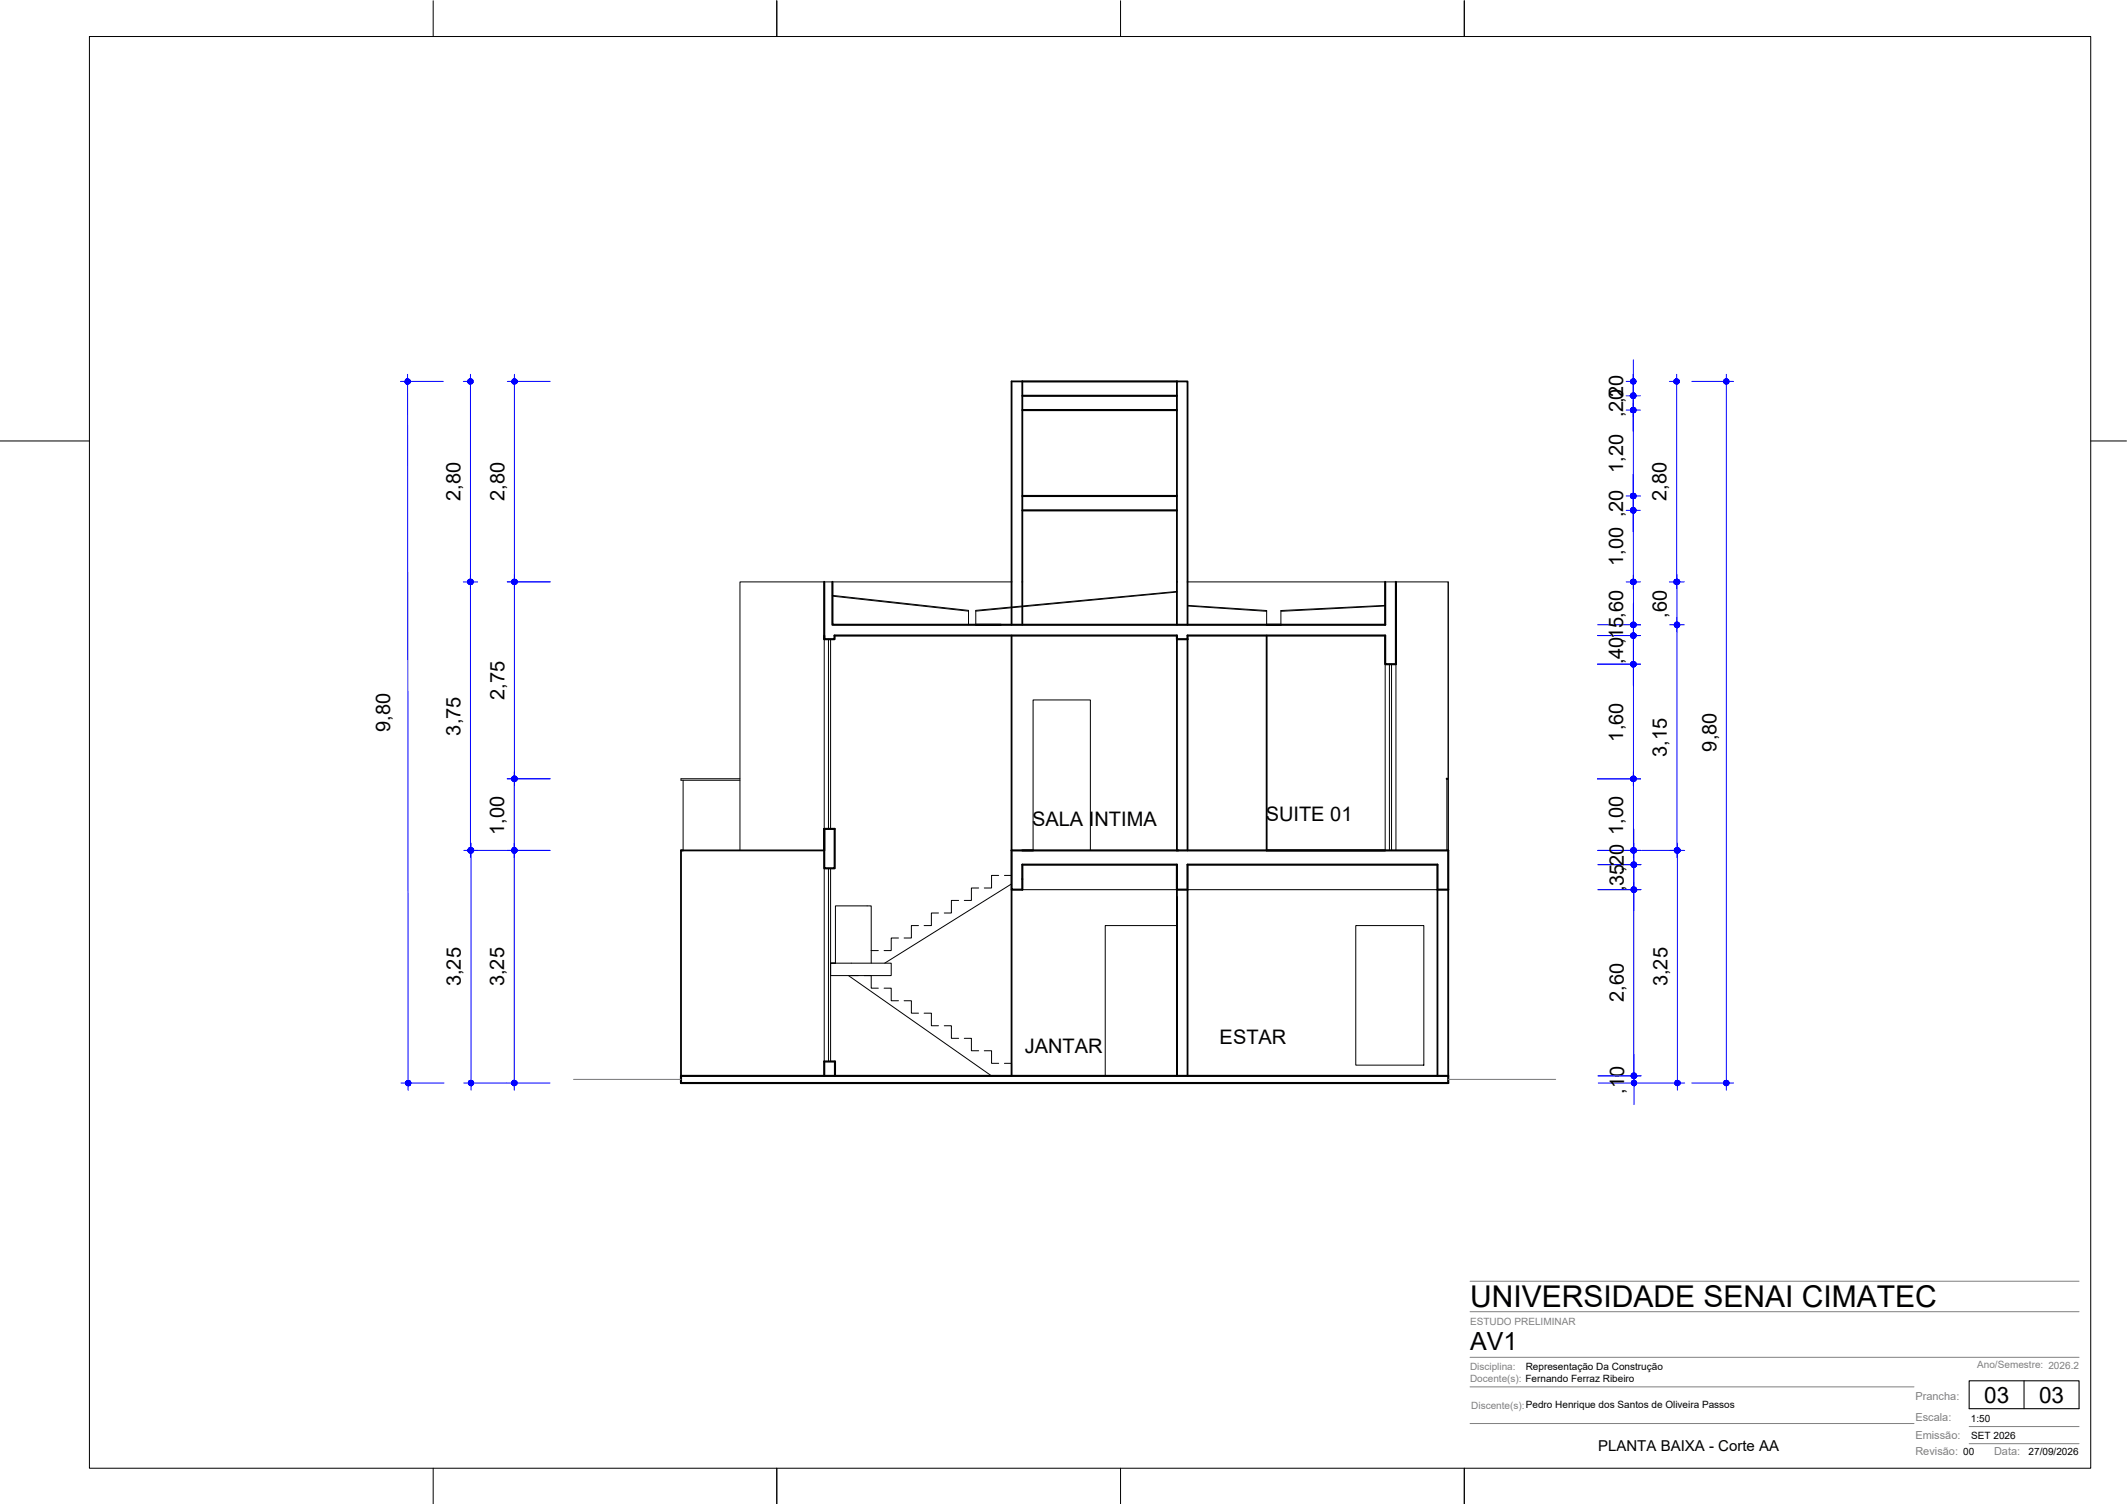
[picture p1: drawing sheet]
<svg xmlns="http://www.w3.org/2000/svg" width="594mm" height="420mm" viewBox="0 0 594 420" stroke-linecap="round" stroke-linejoin="round" font-family="sans-serif">
<!-- layer: ARQ_CONC CT -->
<g fill="none" stroke="#000" stroke-width=".59">
<path d="M285.5 110.6h43.2M285.5 114.6h43.2M285.5 106.6h43.2M285.5 138.6h43.2M285.5 142.6h43.2M230.2 162.6v16M232.5 162.6v11.9h154.4v-11.9M272.5 174.5h7M353.8 174.5h4M389.9 162.6v22.9h-3v-8h-55.2v1.1h-3v-1.1h-95.6v1.1h-2.9v-1.1M230.2 231.6h2.9v11h-2.9zM230.2 231.6v6"/>
<path d="M282.5 237.6h122v10.9h-3v-6.9h-69.8v6.9h-3v-6.9h-43.2v6.9h-3zM190.2 300.6h214.3v2h-214.3zM230.2 300.6v-4.1h3v4.1"/>
</g>
<!-- layer: ARQ_ESQ CT -->
<g fill="none" stroke="#000" stroke-width=".28">
<path d="M231.4 178.6v53M232 178.6v53M404.5 162.6v75M388.1 185.5v52.1M388.7 185.5v52.1M190.8 218v19.6M206.7 217.6h-16.5v.4h16.5M404.1 217.8v19.8M231.4 242.6v53.9M232 242.6v53.9M328.7 250.6v50M243.3 265.6v-12.5h-10v16"/>
<path d="M276.9 300.6h5.6"/>
<circle cx="404.1" cy="217.6" r=".19"/>
</g>
<!-- layer: ARQ_ALV CT -->
<path d="M282.5 174.5v-67.9h3v67.9M282.5 177.5v60.1M328.7 174.5v-67.9h3v67.9M328.7 178.6v59M331.7 178.6v59M353.8 177.5v60.1M230.2 237.6h-40v63M282.5 248.5v52.1M328.7 248.5v52.1M331.7 248.5v52.1M401.5 248.5v52.1M404.5 248.5v52.1" fill="none" stroke="#000" stroke-width=".51"/>
<!-- layer: ARQ_ESQ VS -->
<path d="M230.2 178.6v53M386.9 177.5v60.1M389.9 185.5v52.1M230.2 242.6v53.9" fill="none" stroke="#000" stroke-width=".28"/>
<!-- layer: ARQ_ALV VS -->
<path d="M282.5 162.6h-75.8v75M331.7 162.6h72.8v75M288.5 237.6v-42.1h16v42.1M282.5 246.9l-35.4 22.2M378.7 258.6h19v39h-19zM237 272.5l39.9 28.1M308.7 300.6v-42h20v42" fill="none" stroke="#000" stroke-width=".28"/>
<!-- layer: ARQ_DIV -->
<path d="M285.5 248.5h43.2M331.7 248.5h69.8" fill="none" stroke="#000" stroke-width=".3"/>
<!-- layer: ARQ_PROJ INF -->
<g fill="none" stroke="#000" stroke-width=".28">
<path d="M256.5 258.6h-1.9v3.4h-2.1M262.1 255.1h-2v3.5h-2M267.8 251.5h-2.1v3.6h-2M273.3 248.1h-2v3.4h-2M278.9 244.6h-2v3.5h-2M280.5 244.6h2M237.7 272.5h2M241.3 272.5h2v3.6h2M245.3 265.6h-2v3.5M246.9 276.1h2v3.5h2.1M251 262h-2.1v3.6h-2M252.5 279.6h2.1v3.4h1.9"/>
<path d="M258.1 283h2v3.6h2M263.7 286.6h2v3.5h2.1M269.3 290.1h2v3.4h2M274.9 293.5h2v3.6h2M280.5 297.1h2v3.5"/>
</g>
<!-- layer: ARQ_METAL CT -->
<path d="M232.5 166.3l38 4.2v4M232.5 166.5l38 4.2M328.7 165.2l-56.2 5.3v4M328.7 165.4l-56.2 5.3M331.7 169.1l22.1 1.5v3.9M331.7 169.3l22.1 1.5M386.9 169.1l-29.1 1.5v3.9M386.9 169.3l-29.1 1.5M232.1 269.1h16.8v3.4h-16.9" fill="none" stroke="#000" stroke-width=".28"/>
<!-- layer: ARQ_CINZA 02 -->
<path d="M160.2 301.5h30M404.5 301.5h30" fill="none" stroke="#767676" stroke-width=".28"/>
<!-- layer: MRG_INTERNA -->
<path d="M25 10.2h558.9v400h-558.9zM121 .2v10M217 .2v10M313 .2v10M409 .2v10M0 123.2h25M583.9 123.2h10M121 410.2v10M217 410.2v10M313 410.2v10M409 410.2v10" fill="none" stroke="#000" stroke-width=".28"/>
<!-- layer: CAR_LINHAS_CINZA -->
<path d="M410.6 357.9h170.1M410.6 379.2h170.1M410.6 366.4h170.1M410.6 397.7h124M410.6 387.4h124" fill="none" stroke="#808080" stroke-width=".28"/>
<!-- layer: CAR_TEXTO_CINZA -->
<path d="M550 398.5h30.7M550 403.3h30.7" fill="none" stroke="#808080" stroke-width=".28"/>
<!-- layer: CAR_LINHAS_DESTAQUE -->
<path d="M550 385.7h30.7v7.8h-30.7zM565.3 385.7v7.8" fill="none" stroke="#000" stroke-width=".3"/>
<!-- layer: ARQ_COTA_AZUL -->
<g fill="none" stroke="#00f" stroke-width=".28">
<path d="M111.8 106.6h12M113.8 104.6l.2 199.9M129.4 106.6h2M131.4 104.6v135M141.7 106.6h12M143.7 104.6v114.9M454.2 106.6h2M454.2 114.6h4M454.2 110.6h4M456.2 104.6v16M456.2 100.5v16M456.2 112.6v51.9"/>
<path d="M466.3 106.6h2.1M468.3 104.6v59.9M472.5 106.6h11.7M482.2 104.6v199.9M454.2 138.6h4M456.2 132.5v16M454.2 142.6h4M129.4 162.6h4M141.7 162.6h12M446.2 177.5h12M446.2 174.5h12M454.2 162.6h4"/>
<path d="M456.2 171.6v20M456.2 168.6v71M456.2 160.6v16M466.3 162.6h4.1M466.4 174.5h4M468.4 160.6v79M446.2 185.5h12M141.6 217.6h12.1M143.6 215.6v88.9M446.2 217.6h12M129.5 237.6h12.1M131.6 235.5v69"/>
<path d="M141.6 237.6h12M446.2 237.6h12.1M456.3 235.5v19.1M456.3 231.6v16M458.5 237.6h12M468.5 235.5v69M446.3 248.5h12M446.3 241.6h12M456.3 246.5v56.1M456.4 294.6v14M112 302.6h12M129.5 302.6h12.1"/>
<path d="M141.6 302.6h12M446.3 300.6h12.1M446.4 302.6h12M458.5 302.6h12M472.5 302.6h11.7"/>
</g>
<g fill="#00f" stroke="#00f" stroke-width=".28">
<path d="M456.4 301.8l.3 .1-.3 .7z"/>
<path d="M456.4 300.6v.7l-.3-.1z"/>
<path d="M456.3 300.6v.7l-.3-.1z"/>
<path d="M456.3 247.8l.3 .1-.3 .6z"/>
<path d="M456.2 237.6v.7h-.3z"/>
<path d="M456.2 216.8l.3 .1-.3 .7z"/>
<path d="M456.3 241.6v.7l-.3-.1z"/>
<path d="M456.3 240.8l.3 .1-.3 .7z"/>
<path d="M456.3 237.6v.7h-.3z"/>
<path d="M456.2 184.8l.3 .1-.3 .6z"/>
<path d="M456.2 177.5v.8h-.3z"/>
<path d="M456.2 176.8l.3 .1-.3 .6z"/>
<path d="M456.2 174.5v.8h-.3z"/>
<path d="M456.2 217.6v.8l-.3-.1z"/>
<path d="M468.5 302.6v.7l-.3-.1z"/>
<path d="M468.5 236.8l.3 .1-.3 .7z"/>
<path d="M468.4 237.6v.7h-.3z"/>
<path d="M468.4 173.8l.3 .1-.3 .6z"/>
<path d="M468.4 174.5v.8h-.3z"/>
<path d="M468.4 161.8l.3 .1-.3 .7z"/>
<path d="M468.3 162.6v.7l-.3-.1z"/>
<path d="M468.3 105.8l.2 .1-.2 .7z"/>
<path d="M456.2 161.8l.3 .1-.3 .7z"/>
<path d="M456.2 162.6v.7l-.3-.1z"/>
<path d="M456.2 141.8l.3 .1-.3 .7z"/>
<path d="M456.2 138.6v.7l-.3-.1z"/>
<path d="M456.2 113.8l.3 .1-.3 .7z"/>
<path d="M456.2 110.6v.7h-.3z"/>
<path d="M456.2 109.8l.3 .1-.3 .7z"/>
<path d="M456.2 106.6v.7l-.3-.1z"/>
<path d="M482.2 302.6v.7l-.3-.1z"/>
<path d="M482.2 105.8l.3 .1-.3 .7z"/>
<path d="M143.6 302.6v.7l-.3-.1z"/>
<path d="M143.6 236.8l.3 .1-.3 .7z"/>
<path d="M131.6 302.6v.7l-.3-.1z"/>
<path d="M131.6 236.8l.2 .1-.2 .7z"/>
<path d="M143.6 237.6v.7h-.3z"/>
<path d="M143.6 216.8l.3 .1-.3 .7z"/>
<path d="M143.7 217.6v.7l-.3-.1z"/>
<path d="M143.7 161.8l.3 .1-.3 .7z"/>
<path d="M143.7 162.6v.7l-.3-.1z"/>
<path d="M143.7 105.8l.3 .1-.3 .7z"/>
<path d="M131.4 237.6v.7h-.3z"/>
<path d="M131.4 161.8l.3 .1-.3 .7z"/>
<path d="M131.4 162.6v.7l-.3-.1z"/>
<path d="M131.4 105.8l.3 .1-.3 .7z"/>
<path d="M113.8 105.8l.3 .1-.3 .7z"/>
<path d="M114 302.6v.7h-.3z"/>
<path d="M456.1 301.9l.3 .7v-.8zM455.8 302l.3-.1 .3 .7zM455.8 302l-.1 .3 .7 .3z"/>
<path d="M455.7 302.3l-.1 .3h.8zM455.6 302.6h.8l-.7 .3zM455.7 302.9l.1 .2 .6-.5z"/>
<path d="M455.8 303.1l.3 .1 .3-.6zM456.4 302.6v.7l-.3-.1zM456.4 302.6v.7l.3-.1z"/>
<path d="M456.4 302.6l.3 .6 .2-.1zM456.4 302.6l.7 .3-.2 .2zM456.4 302.6l.7 .3v-.3z"/>
<path d="M456.4 302.6h.7v-.3zM456.9 302l.2 .3-.7 .3zM456.7 301.9l-.3 .7 .5-.6z"/>
<path d="M456.4 300.6v.7l.3-.1zM456.4 300.6l.5 .5-.2 .1zM456.4 300.6l.5 .5 .2-.3z"/>
<path d="M456.4 300.6l.7 .2v-.2zM456.4 300.6l.7-.3v.3zM456.9 300l-.5 .6 .7-.3z"/>
<path d="M456.7 299.8l-.3 .8 .5-.6zM456.4 299.8h.3l-.3 .8zM456.1 299.8l.3 .8v-.8z"/>
<path d="M455.8 300l.6 .6-.3-.8zM455.8 300l.6 .6-.7-.3zM455.7 300.3l-.1 .3h.8z"/>
<path d="M455.6 300.6l.1 .2 .7-.2zM455.7 300.8l.7-.2-.6 .5zM455.8 301.1l.3 .1 .3-.6z"/>
<path d="M456.3 300.6v.7l.3-.1zM456.3 300.6l.6 .5-.3 .1zM456.3 300.6l.6 .5 .1-.3z"/>
<path d="M456.3 300.6l.7 .2 .1-.2zM456.3 300.6l.7-.3 .1 .3zM456.3 300.6l.7-.3-.1-.3z"/>
<path d="M456.6 299.8l-.3 .8 .6-.6zM456.3 299.8h.3l-.3 .8zM456 299.8l.3 .8v-.8z"/>
<path d="M455.8 300l.5 .6-.3-.8zM455.8 300l.5 .6-.7-.3zM455.6 300.3l-.1 .3h.8z"/>
<path d="M455.5 300.6l.1 .2 .7-.2zM455.6 300.8l.7-.2-.5 .5zM456.3 300.6l-.5 .5 .2 .1z"/>
<path d="M456 247.9l.3 .6v-.7zM455.8 248l.2-.1 .3 .6zM455.8 248l-.2 .3 .7 .2z"/>
<path d="M455.6 248.3l-.1 .2h.8zM455.5 248.5h.8l-.7 .3zM455.6 248.8l.2 .3 .5-.6z"/>
<path d="M456.3 248.5l-.5 .6 .2 .2zM456.3 248.5v.8h-.3zM456.3 248.5v.8h.3z"/>
<path d="M456.3 248.5l.3 .8 .3-.2zM456.3 248.5l.7 .3-.1 .3zM456.3 248.5l.7 .3 .1-.3z"/>
<path d="M456.3 248.5h.8l-.1-.2zM456.3 248.5l.6-.5 .1 .3zM456.6 247.9l-.3 .6 .6-.5z"/>
<path d="M456.2 237.6v.7h.3zM456.2 237.6l.5 .5-.2 .2zM456.2 237.6l.5 .5 .2-.3z"/>
<path d="M456.2 237.6l.7 .2v-.2zM456.2 237.6l.7-.3v.3zM456.7 237l-.5 .6 .7-.3z"/>
<path d="M456.5 236.9l-.3 .7 .5-.6zM456.2 236.8l.3 .1-.3 .7zM455.9 236.9l.3 .7v-.8z"/>
<path d="M455.7 237l.5 .6-.3-.7zM455.7 237l.5 .6-.7-.3zM455.5 237.3v.3h.7z"/>
<path d="M455.5 237.6v.2l.7-.2zM455.5 237.8l.7-.2-.5 .5zM455.7 238.1l.2 .2 .3-.7z"/>
<path d="M455.9 216.9l.3 .7v-.8zM455.7 217l.2-.1 .3 .7zM455.7 217l-.2 .3 .7 .3z"/>
<path d="M455.5 217.3v.3h.7zM455.5 217.6h.7l-.7 .3zM455.5 217.9l.2 .2 .5-.5z"/>
<path d="M455.7 218.1l.2 .2 .3-.7zM456.2 217.6v.8l-.3-.1zM456.2 217.6v.8l.3-.1z"/>
<path d="M456.2 217.6l.3 .7 .2-.2zM456.2 217.6l.7 .3-.2 .2zM456.2 217.6l.7 .3v-.3z"/>
<path d="M456.2 217.6h.7v-.3zM456.7 217l.2 .3-.7 .3zM456.5 216.9l-.3 .7 .5-.6z"/>
<path d="M456 247.9l.3 .6v-.7zM455.8 248l.2-.1 .3 .6zM455.8 248l-.2 .3 .7 .2z"/>
<path d="M455.6 248.3l-.1 .2h.8zM455.5 248.5h.8l-.7 .3zM455.6 248.8l.2 .3 .5-.6z"/>
<path d="M456.3 248.5l-.5 .6 .2 .2zM456.3 248.5v.8h-.3zM456.3 248.5v.8h.3z"/>
<path d="M456.3 248.5l.3 .8 .3-.2zM456.3 248.5l.7 .3-.1 .3zM456.3 248.5l.7 .3 .1-.3z"/>
<path d="M456.3 248.5h.8l-.1-.2zM456.3 248.5l.6-.5 .1 .3zM456.6 247.9l-.3 .6 .6-.5z"/>
<path d="M456.3 241.6v.7l.3-.1zM456.3 241.6l.6 .5-.3 .1zM456.3 241.6l.6 .5 .1-.2z"/>
<path d="M456.3 241.6l.7 .3 .1-.3zM456.3 241.6l.7-.3 .1 .3zM456.3 241.6l.7-.3-.1-.3z"/>
<path d="M456.6 240.9l-.3 .7 .6-.6zM456.3 240.8l.3 .1-.3 .7zM456 240.9l.3 .7v-.8z"/>
<path d="M455.8 241l.5 .6-.3-.7zM455.8 241l.5 .6-.7-.3zM455.6 241.3l-.1 .3h.8z"/>
<path d="M455.5 241.6l.1 .3 .7-.3zM455.6 241.9l.7-.3-.5 .5zM456.3 241.6l-.5 .5 .2 .1z"/>
<path d="M456 240.9l.3 .7v-.8zM455.8 241l.2-.1 .3 .7zM455.8 241l-.2 .3 .7 .3z"/>
<path d="M455.6 241.3l-.1 .3h.8zM455.5 241.6h.8l-.7 .3zM455.6 241.9l.2 .2 .5-.5z"/>
<path d="M456.3 241.6l-.5 .5 .2 .1zM456.3 241.6v.7l-.3-.1zM456.3 241.6v.7l.3-.1z"/>
<path d="M456.3 241.6l.3 .6 .3-.1zM456.3 241.6l.7 .3-.1 .2zM456.3 241.6l.7 .3 .1-.3z"/>
<path d="M456.3 241.6h.8l-.1-.3zM456.3 241.6l.6-.6 .1 .3zM456.6 240.9l-.3 .7 .6-.6z"/>
<path d="M456.3 237.6v.7h.3zM456.3 237.6l.6 .5-.3 .2zM456.3 237.6l.6 .5 .1-.3z"/>
<path d="M456.3 237.6l.7 .2 .1-.2zM456.3 237.6l.7-.3 .1 .3zM456.3 237.6l.7-.3-.1-.3z"/>
<path d="M456.6 236.9l-.3 .7 .6-.6zM456.3 236.8l.3 .1-.3 .7zM456 236.9l.3 .7v-.8z"/>
<path d="M455.8 237l.5 .6-.3-.7zM455.8 237l.5 .6-.7-.3zM455.6 237.3l-.1 .3h.8z"/>
<path d="M455.5 237.6l.1 .2 .7-.2zM455.6 237.8l.7-.2-.5 .5zM456.3 237.6l-.5 .5 .2 .2z"/>
<path d="M455.9 184.9l.3 .6v-.7zM455.7 185l.2-.1 .3 .6zM455.7 185l-.2 .3 .7 .2z"/>
<path d="M455.5 185.3v.2h.7zM455.5 185.5h.7l-.7 .3zM455.5 185.8l.2 .3 .5-.6z"/>
<path d="M455.7 186.1l.2 .2 .3-.8zM456.2 185.5v.8h-.3zM456.2 185.5v.8h.3z"/>
<path d="M456.2 185.5l.3 .8 .2-.2zM456.2 185.5l.7 .3-.2 .3zM456.2 185.5l.7 .3v-.3z"/>
<path d="M456.2 185.5h.7v-.2zM456.2 185.5l.5-.5 .2 .3zM456.5 184.9l-.3 .6 .5-.5z"/>
<path d="M456.2 177.5v.8h.3zM456.2 177.5l.5 .6-.2 .2zM456.2 177.5l.5 .6 .2-.3z"/>
<path d="M456.2 177.5l.7 .3v-.3zM456.2 177.5l.7-.3v.3zM456.2 177.5l.7-.3-.2-.2z"/>
<path d="M456.5 176.9l-.3 .6 .5-.5zM456.2 176.8l.3 .1-.3 .6zM455.9 176.9l.3 .6v-.7z"/>
<path d="M455.7 177l.5 .5-.3-.6zM455.7 177l.5 .5-.7-.3zM455.5 177.2v.3h.7z"/>
<path d="M455.5 177.5v.3l.7-.3zM455.5 177.8l.7-.3-.5 .6zM456.2 177.5l-.5 .6 .2 .2z"/>
<path d="M455.9 176.9l.3 .6v-.7zM455.7 177l.2-.1 .3 .6zM455.7 177l-.2 .2 .7 .3z"/>
<path d="M455.5 177.2v.3h.7zM455.5 177.5h.7l-.7 .3zM455.5 177.8l.2 .3 .5-.6z"/>
<path d="M455.7 178.1l.2 .2 .3-.8zM456.2 177.5v.8h-.3zM456.2 177.5v.8h.3z"/>
<path d="M456.2 177.5l.3 .8 .2-.2zM456.2 177.5l.7 .3-.2 .3zM456.2 177.5l.7 .3v-.3z"/>
<path d="M456.2 177.5h.7v-.3zM456.2 177.5l.5-.5 .2 .2zM456.5 176.9l-.3 .6 .5-.5z"/>
<path d="M456.2 174.5v.8h.3zM456.2 174.5l.5 .6-.2 .2zM456.2 174.5l.5 .6 .2-.3z"/>
<path d="M456.2 174.5l.7 .3v-.3zM456.2 174.5l.7-.2v.2zM456.7 174l-.5 .5 .7-.2z"/>
<path d="M456.5 173.9l-.3 .6 .5-.5zM456.2 173.8l.3 .1-.3 .6zM455.9 173.9l.3 .6v-.7z"/>
<path d="M455.7 174l.5 .5-.3-.6zM455.7 174l.5 .5-.7-.2zM455.5 174.3v.2h.7z"/>
<path d="M455.5 174.5v.3l.7-.3zM455.5 174.8l.7-.3-.5 .6zM456.2 174.5l-.5 .6 .2 .2z"/>
<path d="M456.2 217.6v.8l.3-.1zM456.2 217.6l.5 .5-.2 .2zM456.2 217.6l.5 .5 .2-.2z"/>
<path d="M456.2 217.6l.7 .3v-.3zM456.2 217.6l.7-.3v.3zM456.7 217l-.5 .6 .7-.3z"/>
<path d="M456.5 216.9l-.3 .7 .5-.6zM456.2 216.8l.3 .1-.3 .7zM455.9 216.9l.3 .7v-.8z"/>
<path d="M455.7 217l.5 .6-.3-.7zM455.7 217l.5 .6-.7-.3zM455.5 217.3v.3h.7z"/>
<path d="M455.5 217.6v.3l.7-.3zM455.5 217.9l.7-.3-.5 .5zM455.7 218.1l.2 .2 .3-.7z"/>
<path d="M455.9 184.9l.3 .6v-.7zM455.7 185l.2-.1 .3 .6zM455.7 185l-.2 .3 .7 .2z"/>
<path d="M455.5 185.3v.2h.7zM455.5 185.5h.7l-.7 .3zM455.5 185.8l.2 .3 .5-.6z"/>
<path d="M455.7 186.1l.2 .2 .3-.8zM456.2 185.5v.8h-.3zM456.2 185.5v.8h.3z"/>
<path d="M456.2 185.5l.3 .8 .2-.2zM456.2 185.5l.7 .3-.2 .3zM456.2 185.5l.7 .3v-.3z"/>
<path d="M456.2 185.5h.7v-.2zM456.2 185.5l.5-.5 .2 .3zM456.5 184.9l-.3 .6 .5-.5z"/>
<path d="M468.5 302.6v.7l.3-.1zM468.5 302.6l.6 .5-.3 .1zM468.5 302.6l.6 .5 .1-.2z"/>
<path d="M468.5 302.6l.7 .3 .1-.3zM468.5 302.6l.7-.3 .1 .3zM468.5 302.6l.7-.3-.1-.3z"/>
<path d="M468.8 301.9l-.3 .7 .6-.6zM468.5 301.8l.3 .1-.3 .7zM468.2 301.9l.3 .7v-.8z"/>
<path d="M468 302l.5 .6-.3-.7zM468 302l.5 .6-.7-.3zM467.8 302.3v.3h.7z"/>
<path d="M467.8 302.6v.3l.7-.3zM467.8 302.9l.7-.3-.5 .5zM468.5 302.6l-.5 .5 .2 .1z"/>
<path d="M468.2 236.9l.3 .7v-.8zM468 237l.2-.1 .3 .7zM468 237l-.2 .3 .7 .3z"/>
<path d="M467.8 237.3v.3h.7zM467.8 237.6h.7l-.7 .2zM467.8 237.8l.2 .3 .5-.5z"/>
<path d="M468 238.1l.2 .2 .3-.7zM468.5 237.6v.7h-.3zM468.5 237.6v.7h.3z"/>
<path d="M468.5 237.6l.3 .7 .3-.2zM468.5 237.6l.7 .2-.1 .3zM468.5 237.6l.7 .2 .1-.2z"/>
<path d="M468.5 237.6h.8l-.1-.3zM468.5 237.6l.6-.6 .1 .3zM468.8 236.9l-.3 .7 .6-.6z"/>
<path d="M468.4 237.6v.7h.3zM468.4 237.6l.5 .5-.2 .2zM468.4 237.6l.5 .5 .2-.3z"/>
<path d="M468.4 237.6l.7 .2v-.2zM468.4 237.6l.7-.3v.3zM468.4 237.6l.7-.3-.2-.3z"/>
<path d="M468.7 236.9l-.3 .7 .5-.6zM468.4 236.8l.3 .1-.3 .7zM468.1 236.9l.3 .7v-.8z"/>
<path d="M467.9 237l.5 .6-.3-.7zM467.9 237l.5 .6-.7-.3zM467.7 237.3l-.1 .3h.8z"/>
<path d="M467.6 237.6l.1 .2 .7-.2zM467.7 237.8l.7-.2-.5 .5zM468.4 237.6l-.5 .5 .2 .2z"/>
<path d="M468.1 173.9l.3 .6v-.7zM467.9 174l.2-.1 .3 .6zM467.9 174l-.2 .3 .7 .2z"/>
<path d="M467.7 174.3l-.1 .2h.8zM467.6 174.5h.8l-.7 .3zM467.7 174.8l.2 .3 .5-.6z"/>
<path d="M468.4 174.5l-.5 .6 .2 .2zM468.4 174.5v.8h-.3zM468.4 174.5v.8h.3z"/>
<path d="M468.4 174.5l.3 .8 .2-.2zM468.4 174.5l.7 .3-.2 .3zM468.4 174.5l.7 .3v-.3z"/>
<path d="M468.4 174.5h.7v-.2zM468.4 174.5l.5-.5 .2 .3zM468.7 173.9l-.3 .6 .5-.5z"/>
<path d="M468.4 174.5v.8h.3zM468.4 174.5l.5 .6-.2 .2zM468.4 174.5l.5 .6 .2-.3z"/>
<path d="M468.4 174.5l.7 .3v-.3zM468.4 174.5l.7-.2v.2zM468.4 174.5l.7-.2-.2-.3z"/>
<path d="M468.7 173.9l-.3 .6 .5-.5zM468.4 173.8l.3 .1-.3 .6zM468.1 173.9l.3 .6v-.7z"/>
<path d="M467.9 174l.5 .5-.3-.6zM467.9 174l.5 .5-.7-.2zM467.7 174.3v.2h.7z"/>
<path d="M467.7 174.5v.3l.7-.3zM467.7 174.8l.7-.3-.5 .6zM468.4 174.5l-.5 .6 .2 .2z"/>
<path d="M468.1 161.9l.3 .7v-.8zM467.9 162l.2-.1 .3 .7zM467.9 162l-.2 .3 .7 .3z"/>
<path d="M467.7 162.3v.3h.7zM467.7 162.6h.7l-.7 .3zM467.7 162.9l.2 .2 .5-.5z"/>
<path d="M467.9 163.1l.2 .1 .3-.6zM468.4 162.6v.7l-.3-.1zM468.4 162.6v.7l.3-.1z"/>
<path d="M468.4 162.6l.3 .6 .2-.1zM468.4 162.6l.7 .3-.2 .2zM468.4 162.6l.7 .3v-.3z"/>
<path d="M468.4 162.6h.7v-.3zM468.4 162.6l.5-.6 .2 .3zM468.7 161.9l-.3 .7 .5-.6z"/>
<path d="M468.3 162.6v.7l.2-.1zM468.3 162.6l.5 .5-.3 .1zM468.3 162.6l.5 .5 .2-.2z"/>
<path d="M468.3 162.6l.7 .3v-.3zM468.3 162.6l.7-.3v.3zM468.8 162l-.5 .6 .7-.3z"/>
<path d="M468.5 161.9l-.2 .7 .5-.6zM468.3 161.8l.2 .1-.2 .7zM468 161.9l.3 .7v-.8z"/>
<path d="M467.7 162l.6 .6-.3-.7zM467.7 162l.6 .6-.7-.3zM467.6 162.3l-.1 .3h.8z"/>
<path d="M467.5 162.6l.1 .3 .7-.3zM467.6 162.9l.7-.3-.6 .5zM467.7 163.1l.3 .1 .3-.6z"/>
<path d="M468 105.9l.3 .7v-.8zM467.7 106l.3-.1 .3 .7zM467.7 106l-.1 .3 .7 .3z"/>
<path d="M467.6 106.3l-.1 .3h.8zM467.5 106.6h.8l-.7 .2zM467.6 106.8l.1 .3 .6-.5z"/>
<path d="M467.7 107.1l.3 .1 .3-.6zM468.3 106.6v.7l-.3-.1zM468.3 106.6v.7l.2-.1z"/>
<path d="M468.3 106.6l.2 .6 .3-.1zM468.3 106.6l.7 .2-.2 .3zM468.3 106.6l.7 .2v-.2z"/>
<path d="M468.3 106.6h.7v-.3zM468.3 106.6l.5-.6 .2 .3zM468.5 105.9l-.2 .7 .5-.6z"/>
<path d="M456.2 174.5v.8h.3zM456.2 174.5l.5 .6-.2 .2zM456.2 174.5l.5 .6 .2-.3z"/>
<path d="M456.2 174.5l.7 .3v-.3zM456.2 174.5l.7-.2v.2zM456.7 174l-.5 .5 .7-.2z"/>
<path d="M456.5 173.9l-.3 .6 .5-.5zM456.2 173.8l.3 .1-.3 .6zM455.9 173.9l.3 .6v-.7z"/>
<path d="M455.7 174l.5 .5-.3-.6zM455.7 174l.5 .5-.7-.2zM455.5 174.3v.2h.7z"/>
<path d="M455.5 174.5v.3l.7-.3zM455.5 174.8l.7-.3-.5 .6zM456.2 174.5l-.5 .6 .2 .2z"/>
<path d="M455.9 161.9l.3 .7v-.8zM455.7 162l.2-.1 .3 .7zM455.7 162l-.2 .3 .7 .3z"/>
<path d="M455.5 162.3v.3h.7zM455.5 162.6h.7l-.7 .3zM455.5 162.9l.2 .2 .5-.5z"/>
<path d="M455.7 163.1l.2 .1 .3-.6zM456.2 162.6v.7l-.3-.1zM456.2 162.6v.7l.3-.1z"/>
<path d="M456.2 162.6l.3 .6 .2-.1zM456.2 162.6l.7 .3-.2 .2zM456.2 162.6l.7 .3v-.3z"/>
<path d="M456.2 162.6h.7v-.3zM456.7 162l.2 .3-.7 .3zM456.5 161.9l-.3 .7 .5-.6z"/>
<path d="M456.2 162.6v.7l.3-.1zM456.2 162.6l.5 .5-.2 .1zM456.2 162.6l.5 .5 .2-.2z"/>
<path d="M456.2 162.6l.7 .3v-.3zM456.2 162.6l.7-.3v.3zM456.7 162l-.5 .6 .7-.3z"/>
<path d="M456.5 161.9l-.3 .7 .5-.6zM456.2 161.8l.3 .1-.3 .7zM455.9 161.9l.3 .7v-.8z"/>
<path d="M455.6 162l.6 .6-.3-.7zM455.6 162l.6 .6-.7-.3zM455.5 162.3l-.1 .3h.8z"/>
<path d="M455.4 162.6l.1 .3 .7-.3zM455.5 162.9l.7-.3-.6 .5zM455.6 163.1l.3 .1 .3-.6z"/>
<path d="M455.9 141.9l.3 .7v-.8zM455.6 142l.3-.1 .3 .7zM455.6 142l-.1 .3 .7 .3z"/>
<path d="M455.5 142.3l-.1 .3h.8zM455.4 142.6h.8l-.7 .2zM455.5 142.8l.1 .3 .6-.5z"/>
<path d="M455.6 143.1l.3 .2 .3-.7zM456.2 142.6v.7h-.3zM456.2 142.6v.7h.3z"/>
<path d="M456.2 142.6l.3 .7 .2-.2zM456.2 142.6l.7 .2-.2 .3zM456.2 142.6l.7 .2v-.2z"/>
<path d="M456.2 142.6h.7v-.3zM456.7 142l.2 .3-.7 .3zM456.5 141.9l-.3 .7 .5-.6z"/>
<path d="M455.9 141.9l.3 .7v-.8zM455.6 142l.3-.1 .3 .7zM455.6 142l-.1 .3 .7 .3z"/>
<path d="M455.5 142.3l-.1 .3h.8zM455.4 142.6h.8l-.7 .2zM455.5 142.8l.1 .3 .6-.5z"/>
<path d="M455.6 143.1l.3 .2 .3-.7zM456.2 142.6v.7h-.3zM456.2 142.6v.7h.3z"/>
<path d="M456.2 142.6l.3 .7 .2-.2zM456.2 142.6l.7 .2-.2 .3zM456.2 142.6l.7 .2v-.2z"/>
<path d="M456.2 142.6h.7v-.3zM456.7 142l.2 .3-.7 .3zM456.5 141.9l-.3 .7 .5-.6z"/>
<path d="M456.2 138.6v.7l.3-.1zM456.2 138.6l.5 .5-.2 .1zM456.2 138.6l.5 .5 .2-.2z"/>
<path d="M456.2 138.6l.7 .3v-.3zM456.2 138.6l.7-.3v.3zM456.7 138l-.5 .6 .7-.3z"/>
<path d="M456.5 137.9l-.3 .7 .5-.6zM456.2 137.8l.3 .1-.3 .7zM455.9 137.9l.3 .7v-.8z"/>
<path d="M455.6 138l.6 .6-.3-.7zM455.6 138l.6 .6-.7-.3zM455.5 138.3l-.1 .3h.8z"/>
<path d="M455.4 138.6l.1 .3 .7-.3zM455.5 138.9l.7-.3-.6 .5zM456.2 138.6l-.6 .5 .3 .1z"/>
<path d="M456.2 138.6v.7l.3-.1zM456.2 138.6l.5 .5-.2 .1zM456.2 138.6l.5 .5 .2-.2z"/>
<path d="M456.2 138.6l.7 .3v-.3zM456.2 138.6l.7-.3v.3zM456.7 138l-.5 .6 .7-.3z"/>
<path d="M456.5 137.9l-.3 .7 .5-.6zM456.2 137.8l.3 .1-.3 .7zM455.9 137.9l.3 .7v-.8z"/>
<path d="M455.6 138l.6 .6-.3-.7zM455.6 138l.6 .6-.7-.3zM455.5 138.3l-.1 .3h.8z"/>
<path d="M455.4 138.6l.1 .3 .7-.3zM455.5 138.9l.7-.3-.6 .5zM456.2 138.6l-.6 .5 .3 .1z"/>
<path d="M455.9 113.9l.3 .7v-.8zM455.6 114l.3-.1 .3 .7zM455.6 114l-.1 .3 .7 .3z"/>
<path d="M455.5 114.3l-.1 .3h.8zM455.4 114.6h.8l-.7 .3zM455.5 114.9l.1 .2 .6-.5z"/>
<path d="M455.6 115.1l.3 .1 .3-.6zM456.2 114.6v.7l-.3-.1zM456.2 114.6v.7l.3-.1z"/>
<path d="M456.2 114.6l.3 .6 .2-.1zM456.2 114.6l.7 .3-.2 .2zM456.2 114.6l.7 .3v-.3z"/>
<path d="M456.2 114.6h.7v-.3zM456.2 114.6l.5-.6 .2 .3zM456.5 113.9l-.3 .7 .5-.6z"/>
<path d="M455.9 113.9l.3 .7v-.8zM455.6 114l.3-.1 .3 .7zM455.6 114l-.1 .3 .7 .3z"/>
<path d="M455.5 114.3l-.1 .3h.8zM455.4 114.6h.8l-.7 .3zM455.5 114.9l.1 .2 .6-.5z"/>
<path d="M455.6 115.1l.3 .1 .3-.6zM456.2 114.6v.7l-.3-.1zM456.2 114.6v.7l.3-.1z"/>
<path d="M456.2 114.6l.3 .6 .2-.1zM456.2 114.6l.7 .3-.2 .2zM456.2 114.6l.7 .3v-.3z"/>
<path d="M456.2 114.6h.7v-.3zM456.2 114.6l.5-.6 .2 .3zM456.5 113.9l-.3 .7 .5-.6z"/>
<path d="M456.2 110.6v.7h.3zM456.2 110.6l.5 .5-.2 .2zM456.2 110.6l.5 .5 .2-.3z"/>
<path d="M456.2 110.6l.7 .2v-.2zM456.2 110.6l.7-.3v.3zM456.7 110l-.5 .6 .7-.3z"/>
<path d="M456.5 109.9l-.3 .7 .5-.6zM456.2 109.8l.3 .1-.3 .7zM455.9 109.9l.3 .7v-.8z"/>
<path d="M455.6 110l.6 .6-.3-.7zM455.6 110l.6 .6-.7-.3zM455.5 110.3l-.1 .3h.8z"/>
<path d="M455.4 110.6l.1 .2 .7-.2zM455.5 110.8l.7-.2-.6 .5zM455.6 111.1l.3 .2 .3-.7z"/>
<path d="M455.9 109.9l.3 .7v-.8zM455.6 110l.3-.1 .3 .7zM455.6 110l-.1 .3 .7 .3z"/>
<path d="M455.5 110.3l-.1 .3h.8zM455.4 110.6h.8l-.7 .2zM455.5 110.8l.1 .3 .6-.5z"/>
<path d="M455.6 111.1l.3 .2 .3-.7zM456.2 110.6v.7h-.3zM456.2 110.6v.7h.3z"/>
<path d="M456.2 110.6l.3 .7 .2-.2zM456.2 110.6l.7 .2-.2 .3zM456.2 110.6l.7 .2v-.2z"/>
<path d="M456.2 110.6h.7v-.3zM456.7 110l.2 .3-.7 .3zM456.5 109.9l-.3 .7 .5-.6z"/>
<path d="M456.2 106.6v.7l.3-.1zM456.2 106.6l.5 .5-.2 .1zM456.2 106.6l.5 .5 .2-.3z"/>
<path d="M456.2 106.6l.7 .2v-.2zM456.2 106.6l.7-.3v.3zM456.2 106.6l.7-.3-.2-.3z"/>
<path d="M456.5 105.9l-.3 .7 .5-.6zM456.2 105.8l.3 .1-.3 .7zM455.9 105.9l.3 .7v-.8z"/>
<path d="M455.6 106l.6 .6-.3-.7zM455.6 106l.6 .6-.7-.3zM455.5 106.3l-.1 .3h.8z"/>
<path d="M455.4 106.6l.1 .2 .7-.2zM455.5 106.8l.7-.2-.6 .5zM456.2 106.6l-.6 .5 .3 .1z"/>
<path d="M482.2 302.6v.7l.3-.1zM482.2 302.6l.5 .5-.2 .1zM482.2 302.6l.5 .5 .2-.2z"/>
<path d="M482.2 302.6l.7 .3v-.3zM482.2 302.6l.7-.3v.3zM482.7 302l-.5 .6 .7-.3z"/>
<path d="M482.5 301.9l-.3 .7 .5-.6zM482.2 301.8l.3 .1-.3 .7zM481.9 301.9l.3 .7v-.8z"/>
<path d="M481.6 302l.6 .6-.3-.7zM481.6 302l.6 .6-.7-.3zM481.5 302.3l-.1 .3h.8z"/>
<path d="M481.4 302.6l.1 .3 .7-.3zM481.5 302.9l.7-.3-.6 .5zM481.6 303.1l.3 .1 .3-.6z"/>
<path d="M481.9 105.9l.3 .7v-.8zM481.6 106l.3-.1 .3 .7zM481.6 106l-.1 .3 .7 .3z"/>
<path d="M481.5 106.3l-.1 .3h.8zM481.4 106.6h.8l-.7 .2zM481.5 106.8l.1 .3 .6-.5z"/>
<path d="M481.6 107.1l.3 .1 .3-.6zM482.2 106.6v.7l-.3-.1zM482.2 106.6v.7l.3-.1z"/>
<path d="M482.2 106.6l.3 .6 .2-.1zM482.2 106.6l.7 .2-.2 .3zM482.2 106.6l.7 .2v-.2z"/>
<path d="M482.2 106.6h.7v-.3zM482.2 106.6l.5-.6 .2 .3zM482.5 105.9l-.3 .7 .5-.6z"/>
<path d="M143.6 302.6v.7l.3-.1zM143.6 302.6l.6 .5-.3 .1zM143.6 302.6l.6 .5 .2-.2z"/>
<path d="M143.6 302.6l.8 .3v-.3zM143.6 302.6l.8-.3v.3zM143.6 302.6l.8-.3-.2-.3z"/>
<path d="M143.9 301.9l-.3 .7 .6-.6zM143.6 301.8l.3 .1-.3 .7zM143.3 301.9l.3 .7v-.8z"/>
<path d="M143.1 302l.5 .6-.3-.7zM143.1 302l.5 .6-.6-.3zM143 302.3l-.1 .3h.7z"/>
<path d="M142.9 302.6l.1 .3 .6-.3zM143 302.9l.6-.3-.5 .5zM143.6 302.6l-.5 .5 .2 .1z"/>
<path d="M143.3 236.9l.3 .7v-.8zM143.1 237l.2-.1 .3 .7zM143.1 237l-.1 .3 .6 .3z"/>
<path d="M143 237.3l-.1 .3h.7zM142.9 237.6h.7l-.6 .2zM143 237.8l.1 .3 .5-.5z"/>
<path d="M143.1 238.1l.2 .2 .3-.7zM143.6 237.6v.7h-.3zM143.6 237.6v.7h.3z"/>
<path d="M143.6 237.6l.3 .7 .3-.2zM143.6 237.6l.8 .2-.2 .3zM143.6 237.6l.8 .2v-.2z"/>
<path d="M143.6 237.6h.8v-.3zM143.6 237.6l.6-.6 .2 .3zM143.9 236.9l-.3 .7 .6-.6z"/>
<path d="M131.6 302.6v.7l.2-.1zM131.6 302.6l.5 .5-.3 .1zM131.6 302.6l.5 .5 .1-.2z"/>
<path d="M131.6 302.6l.6 .3 .1-.3zM131.6 302.6l.6-.3 .1 .3zM132.1 302l-.5 .6 .6-.3z"/>
<path d="M131.8 301.9l-.2 .7 .5-.6zM131.6 301.8l.2 .1-.2 .7zM131.3 301.9l.3 .7v-.8z"/>
<path d="M131 302l.6 .6-.3-.7zM131 302l.6 .6-.7-.3zM130.9 302.3l-.1 .3h.8z"/>
<path d="M130.8 302.6l.1 .3 .7-.3zM130.9 302.9l.7-.3-.6 .5zM131 303.1l.3 .1 .3-.6z"/>
<path d="M131.3 236.9l.3 .7v-.8zM131 237l.3-.1 .3 .7zM131 237l-.1 .3 .7 .3z"/>
<path d="M130.9 237.3l-.1 .3h.8zM130.8 237.6h.8l-.7 .2zM130.9 237.8l.1 .3 .6-.5z"/>
<path d="M131 238.1l.3 .2 .3-.7zM131.6 237.6v.7h-.3zM131.6 237.6v.7h.2z"/>
<path d="M131.6 237.6l.2 .7 .3-.2zM131.6 237.6l.6 .2-.1 .3zM131.6 237.6l.6 .2 .1-.2z"/>
<path d="M131.6 237.6h.7l-.1-.3zM132.1 237l.1 .3-.6 .3zM131.8 236.9l-.2 .7 .5-.6z"/>
<path d="M143.6 237.6v.7h.3zM143.6 237.6l.6 .5-.3 .2zM143.6 237.6l.6 .5 .2-.3z"/>
<path d="M143.6 237.6l.8 .2v-.2zM143.6 237.6l.8-.3v.3zM143.6 237.6l.8-.3-.2-.3z"/>
<path d="M143.9 236.9l-.3 .7 .6-.6zM143.6 236.8l.3 .1-.3 .7zM143.3 236.9l.3 .7v-.8z"/>
<path d="M143.1 237l.5 .6-.3-.7zM143.1 237l.5 .6-.6-.3zM143 237.3l-.1 .3h.7z"/>
<path d="M142.9 237.6l.1 .2 .6-.2zM143 237.8l.6-.2-.5 .5zM143.1 238.1l.2 .2 .3-.7z"/>
<path d="M143.3 216.9l.3 .7v-.8zM143.1 217l.2-.1 .3 .7zM143.1 217l-.1 .3 .6 .3z"/>
<path d="M143 217.3l-.1 .3h.7zM142.9 217.6h.7l-.6 .2zM143 217.8l.1 .3 .5-.5z"/>
<path d="M143.6 217.6l-.5 .5 .2 .1zM143.6 217.6v.7l-.3-.1zM143.6 217.6v.7l.3-.1z"/>
<path d="M143.6 217.6l.3 .6 .3-.1zM143.6 217.6l.8 .2-.2 .3zM143.6 217.6l.8 .2v-.2z"/>
<path d="M143.6 217.6h.8v-.3zM143.6 217.6l.6-.6 .2 .3zM143.9 216.9l-.3 .7 .6-.6z"/>
<path d="M143.7 217.6v.7l.3-.1zM143.7 217.6l.5 .5-.2 .1zM143.7 217.6l.5 .5 .2-.3z"/>
<path d="M143.7 217.6l.7 .2v-.2zM143.7 217.6l.7-.3v.3zM143.7 217.6l.7-.3-.2-.3z"/>
<path d="M144 216.9l-.3 .7 .5-.6zM143.7 216.8l.3 .1-.3 .7zM143.4 216.9l.3 .7v-.8z"/>
<path d="M143.1 217l.6 .6-.3-.7zM143.1 217l.6 .6-.7-.3zM143 217.3l-.1 .3h.8z"/>
<path d="M142.9 217.6l.1 .2 .7-.2zM143 217.8l.7-.2-.6 .5zM143.7 217.6l-.6 .5 .3 .1z"/>
<path d="M143.4 161.9l.3 .7v-.8zM143.1 162l.3-.1 .3 .7zM143.1 162l-.1 .3 .7 .3z"/>
<path d="M143 162.3l-.1 .3h.8zM142.9 162.6h.8l-.7 .3zM143 162.9l.1 .2 .6-.5z"/>
<path d="M143.1 163.1l.3 .1 .3-.6zM143.7 162.6v.7l-.3-.1zM143.7 162.6v.7l.3-.1z"/>
<path d="M143.7 162.6l.3 .6 .2-.1zM143.7 162.6l.7 .3-.2 .2zM143.7 162.6l.7 .3v-.3z"/>
<path d="M143.7 162.6h.7v-.3zM144.2 162l.2 .3-.7 .3zM144 161.9l-.3 .7 .5-.6z"/>
<path d="M143.7 162.6v.7l.3-.1zM143.7 162.6l.5 .5-.2 .1zM143.7 162.6l.5 .5 .2-.2z"/>
<path d="M143.7 162.6l.7 .3v-.3zM143.7 162.6l.7-.3v.3zM144.2 162l-.5 .6 .7-.3z"/>
<path d="M144 161.9l-.3 .7 .5-.6zM143.7 161.8l.3 .1-.3 .7zM143.4 161.9l.3 .7v-.8z"/>
<path d="M143.2 162l.5 .6-.3-.7zM143.2 162l.5 .6-.7-.3zM143 162.3v.3h.7z"/>
<path d="M143 162.6v.3l.7-.3zM143 162.9l.7-.3-.5 .5zM143.2 163.1l.2 .1 .3-.6z"/>
<path d="M143.4 105.9l.3 .7v-.8zM143.2 106l.2-.1 .3 .7zM143.2 106l-.2 .3 .7 .3z"/>
<path d="M143 106.3v.3h.7zM143 106.6h.7l-.7 .2zM143 106.8l.2 .3 .5-.5z"/>
<path d="M143.7 106.6l-.5 .5 .2 .1zM143.7 106.6v.7l-.3-.1zM143.7 106.6v.7l.3-.1z"/>
<path d="M143.7 106.6l.3 .6 .2-.1zM143.7 106.6l.7 .2-.2 .3zM143.7 106.6l.7 .2v-.2z"/>
<path d="M143.7 106.6h.7v-.3zM143.7 106.6l.5-.6 .2 .3zM144 105.9l-.3 .7 .5-.6z"/>
<path d="M131.4 237.6v.7h.3zM131.4 237.6l.6 .5-.3 .2zM131.4 237.6l.6 .5 .1-.3z"/>
<path d="M131.4 237.6l.7 .2 .1-.2zM131.4 237.6l.7-.3 .1 .3zM131.4 237.6l.7-.3-.1-.3z"/>
<path d="M131.7 236.9l-.3 .7 .6-.6zM131.4 236.8l.3 .1-.3 .7zM131.1 236.9l.3 .7v-.8z"/>
<path d="M130.9 237l.5 .6-.3-.7zM130.9 237l.5 .6-.7-.3zM130.7 237.3l-.1 .3h.8z"/>
<path d="M130.6 237.6l.1 .2 .7-.2zM130.7 237.8l.7-.2-.5 .5zM130.9 238.1l.2 .2 .3-.7z"/>
<path d="M131.1 161.9l.3 .7v-.8zM130.9 162l.2-.1 .3 .7zM130.9 162l-.2 .3 .7 .3z"/>
<path d="M130.7 162.3l-.1 .3h.8zM130.6 162.6h.8l-.7 .3zM130.7 162.9l.2 .2 .5-.5z"/>
<path d="M130.9 163.1l.2 .1 .3-.6zM131.4 162.6v.7l-.3-.1zM131.4 162.6v.7l.3-.1z"/>
<path d="M131.4 162.6l.3 .6 .3-.1zM131.4 162.6l.7 .3-.1 .2zM131.4 162.6l.7 .3 .1-.3z"/>
<path d="M131.4 162.6h.8l-.1-.3zM132 162l.1 .3-.7 .3zM131.7 161.9l-.3 .7 .6-.6z"/>
<path d="M131.4 162.6v.7l.3-.1zM131.4 162.6l.5 .5-.2 .1zM131.4 162.6l.5 .5 .2-.2z"/>
<path d="M131.4 162.6l.7 .3v-.3zM131.4 162.6l.7-.3v.3zM131.9 162l-.5 .6 .7-.3z"/>
<path d="M131.7 161.9l-.3 .7 .5-.6zM131.4 161.8l.3 .1-.3 .7zM131.1 161.9l.3 .7v-.8z"/>
<path d="M130.9 162l.5 .6-.3-.7zM130.9 162l.5 .6-.7-.3zM130.7 162.3l-.1 .3h.8z"/>
<path d="M130.6 162.6l.1 .3 .7-.3zM130.7 162.9l.7-.3-.5 .5zM130.9 163.1l.2 .1 .3-.6z"/>
<path d="M131.1 105.9l.3 .7v-.8zM130.9 106l.2-.1 .3 .7zM130.9 106l-.2 .3 .7 .3z"/>
<path d="M130.7 106.3l-.1 .3h.8zM130.6 106.6h.8l-.7 .2zM130.7 106.8l.2 .3 .5-.5z"/>
<path d="M130.9 107.1l.2 .1 .3-.6zM131.4 106.6v.7l-.3-.1zM131.4 106.6v.7l.3-.1z"/>
<path d="M131.4 106.6l.3 .6 .2-.1zM131.4 106.6l.7 .2-.2 .3zM131.4 106.6l.7 .2v-.2z"/>
<path d="M131.4 106.6h.7v-.3zM131.9 106l.2 .3-.7 .3zM131.7 105.9l-.3 .7 .5-.6z"/>
<path d="M113.5 105.9l.3 .7v-.8zM113.3 106l.2-.1 .3 .7zM113.3 106l-.1 .3 .6 .3z"/>
<path d="M113.2 106.3l-.1 .3h.7zM113.1 106.6h.7l-.6 .2zM113.2 106.8l.1 .3 .5-.5z"/>
<path d="M113.8 106.6l-.5 .5 .2 .2zM113.8 106.6v.7h-.3zM113.8 106.6v.7h.3z"/>
<path d="M113.8 106.6l.3 .7 .3-.2zM113.8 106.6l.8 .2-.2 .3zM113.8 106.6l.8 .2v-.2z"/>
<path d="M113.8 106.6h.8v-.3zM113.8 106.6l.6-.6 .2 .3zM114.1 105.9l-.3 .7 .6-.6z"/>
<path d="M114 302.6v.7h.3zM114 302.6l.6 .5-.3 .2zM114 302.6l.6 .5 .1-.2z"/>
<path d="M114 302.6l.7 .3 .1-.3zM114 302.6l.7-.3 .1 .3zM114 302.6l.7-.3-.1-.3z"/>
<path d="M114.3 301.9l-.3 .7 .6-.6zM114 301.8l.3 .1-.3 .7zM113.7 301.9l.3 .7v-.8z"/>
<path d="M113.5 302l.5 .6-.3-.7zM113.5 302l.5 .6-.7-.3zM113.3 302.3l-.1 .3h.8z"/>
<path d="M113.2 302.6l.1 .3 .7-.3zM113.3 302.9l.7-.3-.5 .5zM114 302.6l-.5 .5 .2 .2z"/>
</g>
<text font-size="8.4" x="410.6" y="365.2">UNIVERSIDADE SENAI CIMATEC</text>
<text font-size="7" x="410.6" y="377.2">AV1</text>
<g font-size="6.3">
<text x="554.2" y="391.9">03</text>
<text x="569.5" y="391.9">03</text>
</g>
<g font-size="5.6">
<text x="453.4" y="116.5" transform="rotate(-90 453.4 116.5)">,20</text>
<text x="453.4" y="132.2" transform="rotate(-90 453.4 132.2)">1,20</text>
<text x="128.6" y="140" transform="rotate(-90 128.6 140)">2,80</text>
<text x="140.9" y="140" transform="rotate(-90 140.9 140)">2,80</text>
<text x="465.5" y="140" transform="rotate(-90 465.5 140)">2,80</text>
<text x="453.4" y="158.2" transform="rotate(-90 453.4 158.2)">1,00 ,20</text>
<text x="465.6" y="172.6" transform="rotate(-90 465.6 172.6)">,60</text>
<text x="453.4" y="185.5" transform="rotate(-90 453.4 185.5)">,40,15,60</text>
<text x="140.9" y="195.5" transform="rotate(-90 140.9 195.5)">2,75</text>
<text x="109" y="204.5" transform="rotate(-90 109 204.5)">9,80</text>
<text x="128.6" y="205.5" transform="rotate(-90 128.6 205.5)">3,75</text>
<text x="453.4" y="207.2" transform="rotate(-90 453.4 207.2)">1,60</text>
<text x="479.4" y="210" transform="rotate(-90 479.4 210)">9,80</text>
<text x="465.6" y="211.5" transform="rotate(-90 465.6 211.5)">3,15</text>
<text x="140.8" y="233.2" transform="rotate(-90 140.8 233.2)">1,00</text>
<text x="288.3" y="230.8">SALA INTIMA</text>
<text x="353.5" y="229.5">SUITE 01</text>
<text x="453.4" y="233.2" transform="rotate(-90 453.4 233.2)">1,00</text>
<text x="453.5" y="249" transform="rotate(-90 453.5 249)">,35,20</text>
<text x="128.7" y="275.5" transform="rotate(-90 128.7 275.5)">3,25</text>
<text x="140.8" y="275.5" transform="rotate(-90 140.8 275.5)">3,25</text>
<text x="465.7" y="275.5" transform="rotate(-90 465.7 275.5)">3,25</text>
<text x="453.5" y="280" transform="rotate(-90 453.5 280)">2,60</text>
<text x="340.7" y="291.7">ESTAR</text>
<text x="286.2" y="294.1">JANTAR</text>
<text x="453.6" y="305.5" transform="rotate(-90 453.6 305.5)">,10</text>
</g>
<text font-size="4.2" x="446.4" y="405.4">PLANTA BAIXA - Corte AA</text>
<g font-size="3.1" fill="#808080">
<text x="535" y="391">Prancha:</text>
<text x="535" y="397">Escala:</text>
<text x="535" y="402">Emissão:</text>
<text x="535" y="406.5">Revisão: 00</text>
<text x="556.9" y="406.5">Data:</text>
</g>
<g font-size="2.8" fill="#808080">
<text x="410.6" y="370.2">ESTUDO PRELIMINAR</text>
<text x="410.6" y="382.7">Disciplina:</text>
<text x="552.2" y="382.1">Ano/Semestre: 2026.2</text>
<text x="410.6" y="386.2">Docente(s): Fernando Ferraz Ribeiro</text>
<text x="410.9" y="393.6">Discente(s):Pedro Henrique dos Santos de Oliveira Passos</text>
</g>
<g font-size="2.8">
<text x="426.1" y="382.7">Representação Da Construção</text>
<text x="550.5" y="397.3">1:50</text>
<text x="550.6" y="402">SET 2026</text>
<text x="566.6" y="406.5">27/09/2026</text>
</g>
</svg>
